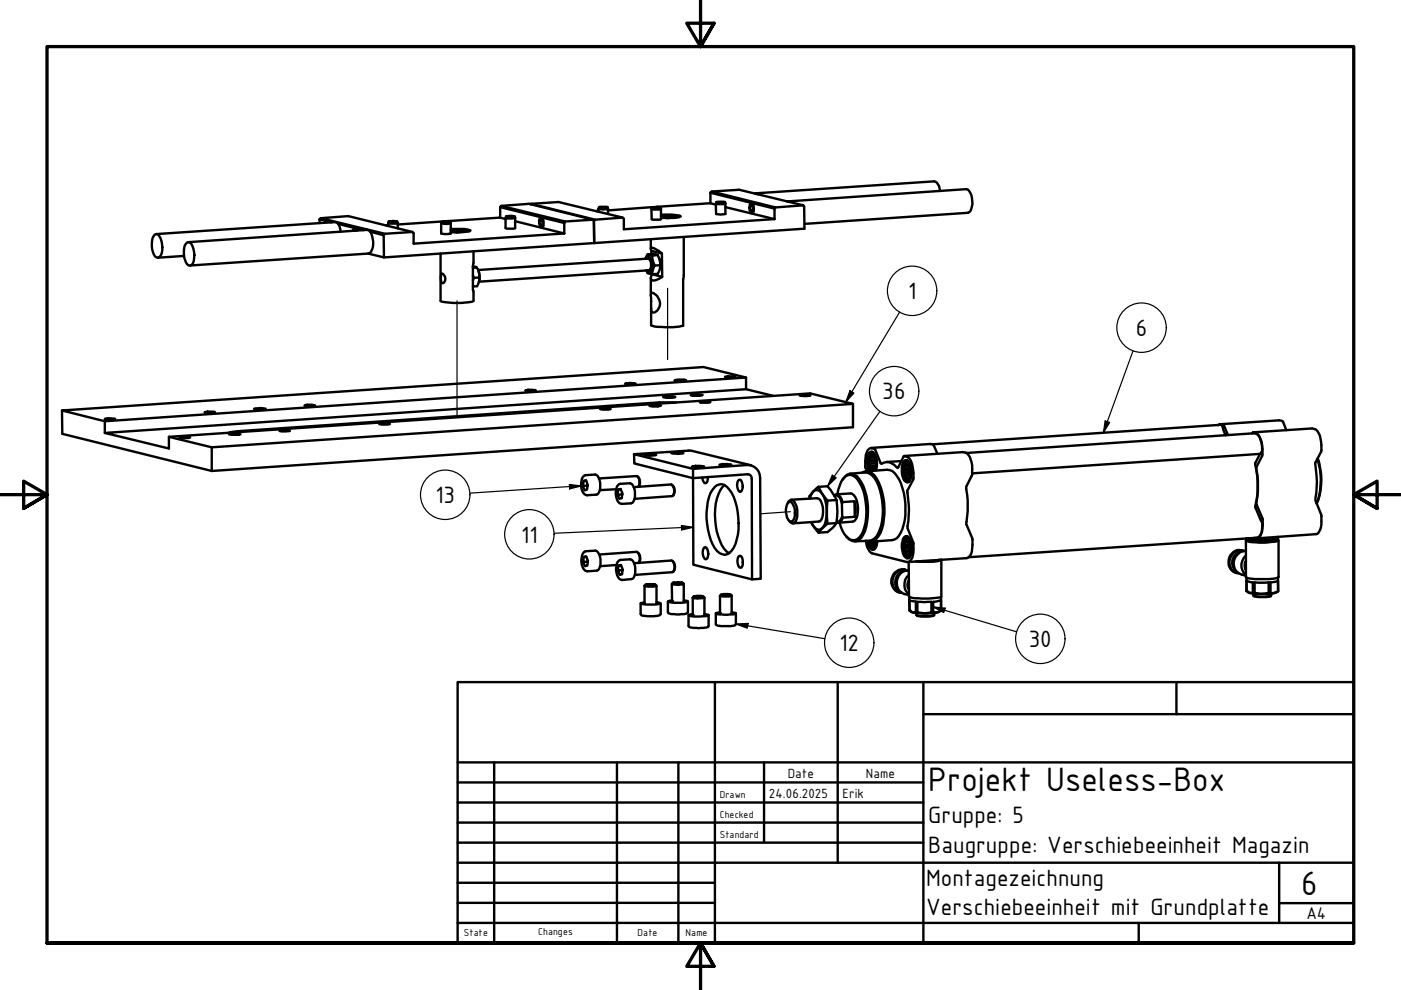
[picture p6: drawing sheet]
<svg xmlns="http://www.w3.org/2000/svg" width="297mm" height="210mm" viewBox="0 0 297 210" stroke-linecap="round" stroke-linejoin="round" font-family="sans-serif">
<!-- layer: Sichtbar (ISO) -->
<g fill="none" stroke="#000" stroke-width=".51">
<path d="M32.9 49.7a.91 .91 0 0 1 1.1 .8l.4 1.2a2.53 2.53 0 0 1-.9 2.9 1.18 1.18 0 0 1-1.1-1.1 4.6 4.6 0 0 1 .2-3.6zM39 54.3l-5.5 .3M39.4 51.7a.64 .64 0 0 1 1.2 0 4.4 4.4 0 0 1 0 4.5l-.3 .1a1.18 1.18 0 0 1-1.1-1.1 4.4 4.4 0 0 1 .2-3.5zM39.9 51.3l37.9-2.6a1.6 1.6 0 0 1 1.2 1.8 2.87 2.87 0 0 1-.8 3.3l-37.9 2.5M67.8 46.5l2.5 .7M67.8 46.5v.8M68 46.3l13.6 3.3-.3 .3M68 46.3l5.9-.5 13.5 3.4 .3 .2v2.3l31.9-2.2M68 46.3l-.2 .2M71.7 47.5l5.4 1.3M72.3 49.1a1.93 1.93 0 0 0-1.3-2l-37.9 2.5M74.8 48.9l.3-.5 .4 .2 .1 .3"/>
<path d="M75.6 48.7l-.4 .2M78.5 49.1l2.8 .8M81.3 49.9l.1 4.7-3.4-.8M82.3 47.3l.3 .1 1.7-.1M82.3 47.7l-.5 .1M82.3 47.3v.6M82.4 47l1-.2 .8 .2-1.3 .1zM82.4 47l-.1 .3M84.2 47l.1 .3M84.3 47.3v1.1M87.4 49.2l-5.8 .4M93.4 53.8v10a13.9 13.9 0 0 0 6.9 .1v-7.4"/>
<path d="M93.5 47.3v2.2l.7 .1 1.4-.1v-2.2M93.5 47.3l.7 .2 1.4-.2M93.6 58a1.08 1.08 0 0 1 .8 1 1.08 1.08 0 0 1-.6 1l-.2-.1-.1-.6zM93.7 47l.6-.1 1.1 .1-.6 .2zM93.7 47l-.2 .3M93.7 47l-9.4 .6M95.4 47l.2 .3M95.6 48.5a9.5 9.5 0 0 1 4.2 .4 10.6 10.6 0 0 1-4.2 .3M95.6 48.9a9.3 9.3 0 0 1 3.8 .2M96.8 49l-.7 .1 .9 .1h.7l-.2-.1v.1M97.5 49.1l-.7-.1v.2M100.3 58.4l.2 .5-.2 .5"/>
<path d="M100.3 56.5l.5 .1a3.1 3.1 0 0 1 .7 3.1l-.3 1h-.9M100.3 56.7h.8M100.4 53.2l-.1 3.3M101.4 57.2l36-2.4a1.63 1.63 0 0 1 .1 2.5l-36 2.4M101.5 57.5l.2 1-.1 1M101.7 58.8l-1.2 .1M106 43.9l.2-.2 13.6 3.3M106 43.9v2.2M106 43.9l13.6 3.4M106 46.1l1.2 .4M106 46.1l-11.3 .8M106.2 43.7l5.9-.5 13.6 3.4 .2 .2"/>
<path d="M107.2 46.2v2.2l.3 .1 1.7-.1v-2.2M107.2 46.2l.3 .1 1.7-.1M107.3 45.9l.8-.1 1 .1-.4 .1zM107.3 45.9l-.1 .3M109.2 45.9v.3M109.2 46.9l10.4 2.6M112.6 43.2l5.8-.4 13.6 3.3 .3 .3v2.2l31.9-2.1M112.6 43.2l13.6 3.4-.3 .2M112.6 43.2l-.1 .1M114.4 46.3l.2-.2a1.29 1.29 0 0 1 .2 2.1 1.76 1.76 0 0 1-.4-1.9zM114.5 46.7l.3-.2a.88 .88 0 0 1-.1 1.4l-.1-.2M114.6 46.7l.1-.1a.71 .71 0 0 1 .2 1.1h-.3"/>
<path d="M114.8 46.6a.6 .6 0 0 0-.4 .6 .6 .6 0 0 0 .5 .6M115.1 46.4l-.4 .1h.4M115.2 47.9h-.4h.3M119.6 47.3v2.2M119.8 47l-.2 .3M125.7 46.6l-5.9 .4M125.9 46.8l.1 4.7M126 51.5l-44.6 3.1M126.4 44.7h.5M126.9 44.3v.6M127 43.9h1.7l.1 .1h-1.6zM127 44l-.1 .3"/>
<path d="M128.8 43.9l.1 .3M128.9 44.2l-1 .2-1-.1M128.9 44.2v1.2M132 46.1l-5.8 .5M137.3 53.9l1 .3v.6l.5 1.5-.5 1.4v.4l-1-.2-.3-.6 .5 .5a1.76 1.76 0 0 0 .7-2.3 .97 .97 0 0 0-.9-1.1l-.5 .4zM137.3 53.9l1.1-.1 .9 .2a3.7 3.7 0 0 1 .1 4.1h-1.1M138 50.7v2M138 58.9v3.7M138.1 44.3l.1 2.2 .2 .1 1.7-.1v-2.2M138.1 44.3l.3 .1 1.7-.1M138.1 53.2l-.1-.6a1.11 1.11 0 0 1 1.2 .3l1.1 .9M138.1 53.2l2.2 .6"/>
<path d="M138.1 53.2v.7M138.2 44l1.1-.1 .8 .1-.3 .1zM138.2 44l-.1 .3M138.3 43.9l-9.4 .7M139.4 54.1l-1.1 .1M139.8 54.9l.2 1v1M140 56.2l-1.2 .1M140.1 44v.3M140.1 45.6a9.5 9.5 0 0 1 4.2 .3 9.5 9.5 0 0 1-4.2 .3M140.1 45.8a10.7 10.7 0 0 1 3.9 .3M140.3 53.8l.1 4.9-2.2-.6-.2 .9 .1 .3a1.58 1.58 0 0 0 1.7-.2l.6-.4M140.8 46l-.1 .1h1.5l-.6-.1v.2"/>
<path d="M141.6 46h-.8v.1M145 50.3l-.2 18.8a17.8 17.8 0 0 1-6.7 0l-.1-3.8M150.6 40.9l.3-.3 13.5 3.4M150.6 40.9v2.2M150.6 40.9l13.6 3.3M150.6 43.1l1.2 .3M150.6 43.1l-11.3 .8M150.9 40.6l5.8-.4 13.6 3.3 .2 .3 .1 4.7-44.6 3M151.8 43.2v2.2l1 .1 1-.1v-2.2M151.8 43.2l.3 .1 1.7-.1M151.9 42.8h1.5l.3 .1-1.6 .1zM151.9 42.8l-.1 .4"/>
<path d="M153.7 42.8l.1 .4M153.8 43.9l10.4 2.6M159 43.3l.2-.2a1.29 1.29 0 0 1 .2 2.1 1.67 1.67 0 0 1-.4-1.9zM159.1 43.7l.2-.2a.74 .74 0 0 1 .1 1.2h-.2M159.1 43.7l.3-.2a.88 .88 0 0 1-.1 1.3l-.2-.2M159.4 43.6a.6 .6 0 0 0-.5 .6 .6 .6 0 0 0 .5 .5M159.4 44.8h.4M159.4 44.8l.3 .1M159.6 43.3l-.3 .2h.4M160.1 41.1l.5 .1M164.2 44.2v2.3M164.4 44l-.2 .2"/>
<path d="M166.9 42.7l.5 .1M166.9 42.7l38-2.6a1.77 1.77 0 0 1 1.2 1.8 3.7 3.7 0 0 1-.6 3.1l-.3 .1-34.6 2.4M170.3 43.5l-5.9 .5M199.3 40.5a2.15 2.15 0 0 0-1.2-2l-38 2.5M138.2 62.1a2.24 2.24 0 0 1 1.7 1.9 2.24 2.24 0 0 1-1.3 2.3h-.2a1.31 1.31 0 0 1-.4-1.6v-2.2zM153.7 79.9l1.9-.1 .4 .1a3.8 3.8 0 0 1-2.3 0zM22.2 88.8l1-.1 1.2 .2a3.8 3.8 0 0 1-2.2-.1zM38 92.8a4.1 4.1 0 0 1 2.3-.1l-1.3 .2zM43.4 87.4l.6-.1 1.6 .1-.4 .1zM44.9 94.8v5.1M48.6 92l1.1-.1 1.3 .1-.3 .2h-1.7zM49.2 92.2h1.1"/>
<path d="M54.5 86.8h1.1l-1.8-.1a4.8 4.8 0 0 1 2.5-.1l-.7 .2M59.2 91.3l1.1-.1 1.2 .1a3.8 3.8 0 0 1-2.3 0zM64.6 86l.6-.2 1.6 .2a3.2 3.2 0 0 1-2.2 0zM80.4 89.9l.6-.1 1.7 .1-.5 .1zM111.4 82.8l.6-.2 1.6 .2a3.3 3.3 0 0 1-2.2 0zM127.2 86.7l.6-.1 1.7 .1-.5 .1zM132.5 81.4a3.5 3.5 0 0 1 2.3 0l-.9 .1zM134.4 96.3l.1 2 12.4 3.1 .1 18.3 12.4 3.1M136.5 96.4l.7-.1 1.9 .1a4.5 4.5 0 0 1-2.6 0zM137.7 86a4.8 4.8 0 0 1 2.4 0 4.8 4.8 0 0 1-2.4 0zM138.4 86.1h1M140.6 84.2a4.5 4.5 0 0 1 2.6 0l-.3 .1z"/>
<path d="M141.3 84.3h1.2M142.4 96l1.6-.1 .9 .1a4.5 4.5 0 0 1-2.6 0zM143 80.7a4.8 4.8 0 0 1 2.5-.1 4.8 4.8 0 0 1-2.5 .1zM143.3 85.3h-3.5l-89.2 6.1-2.1 .4M143.7 80.8h1.1M146.4 83.8a5 5 0 0 1 2.6-.1 5.1 5.1 0 0 1-2.6 .1zM146.7 99a5.3 5.3 0 0 1 2.6-.1 5.3 5.3 0 0 1-2.6 .1zM146.9 99.4l11.6-.8a2.67 2.67 0 0 1 2.7 2.8l.1 21.3-1.9 .1v-21.3a.87 .87 0 0 0-.9-.9l-11.6 .8zM147.1 83.9h1.2M148.4 85.3l.6-.2 1.6 .2-.4 .1h-1.6zM152.5 98.6a4.3 4.3 0 0 1 2.6 0l-.7 .1zM158.2 82.5v-2.5l-136 9.3v2.5"/>
<path d="M158.2 80l-9-2.2-136.1 9.2 9.1 2.3M159.3 98.7l-12.9-3.2-12 .8 12.5 3.1M163.9 83.9l-5.7-1.4-136 9.3 13.6 3.3v-2.5l136-9.2 9 2.2-135.9 9.2-9.1-2.2M169.6 83.8l1.5-.1 .7 .2-1.3 .1zM180.8 85.6v5l-135.9 9.3-31.7-7.9-.1-5M183.6 99.9l4.5-.3a2.16 2.16 0 0 1 2 1.3 13.6 13.6 0 0 1 .8 12.1 2.16 2.16 0 0 1-1.8 1.5l-4.4 .3M184.1 97.9l.2 .4M184.7 99.8a2.83 2.83 0 0 1-.1-3.5h.3a2.92 2.92 0 0 1 .6 3.2l-.2 .3M184.7 95l12.7-.9 .5 .2 .9 1.9M184.8 96.6l.1-.2 .4 .3 .2 .5M185.1 96.6l-.6-.1v.4M185.1 95.9l-.6 .3"/>
<path d="M185.2 99.6l-.2 .2M185.4 96.8l-.9 .1-.2 .2M185.4 99.5h-.6l.1 .3M185.4 99.8a3.7 3.7 0 0 0-.2-3.5l-.6-.1a3.1 3.1 0 0 0-.1 3.7M185.5 97l-1.2 .1v.4M185.5 99.4l-1 .1h.3M185.6 97.4l-1.3 .1-.2 .4 1.6-.1M185.7 98.9l-.3 .8-.2-.1h.2M185.7 99h-1.2v.5M185.7 98.7l-1.4 .1 .2 .2M185.7 98.2l-1.4 .1v.5M185.7 99.7a3.5 3.5 0 0 0-.9-4 1.09 1.09 0 0 0-.9 1.1l-.1 .6a4.6 4.6 0 0 0 .5 2.5"/>
<path d="M191.1 97.8l-3.1 .2M191.5 99.7l.2 .5M191.6 97.8l.3-.2a1.92 1.92 0 0 1 1.4 2.3 2.65 2.65 0 0 1-.8 2.4 1.15 1.15 0 0 1-1-1l-.3-1.3a3.2 3.2 0 0 1 .4-2.2zM191.7 98.3l.3-.2a.91 .91 0 0 1 .9 .9 2.59 2.59 0 0 1-.4 2.8h-.3a2.86 2.86 0 0 1-.6-3.1zM191.7 98.2l.5-.2a2.83 2.83 0 0 1 .3 3.8l-.3 .1a3.2 3.2 0 0 1-.5-3.7zM191.7 96.7l12.5-.8a2.25 2.25 0 0 1 1.8 2.1l.1 2.7-1.2 2.6a27.2 27.2 0 0 1 0 7.9l1.3 3.1v1.2a3.2 3.2 0 0 1-.9 2.7l-12.8 1M191.7 96.7a2.11 2.11 0 0 1 1.8 2.2l.2 1.4-.1 1.4-1.2 2.3a28.3 28.3 0 0 1 0 7.8l1.3 3.3v1.3a2.59 2.59 0 0 1-1.1 2.8l-7.7-1.9a3.3 3.3 0 0 1-1.3-2.6M191.7 96.7l-1.4 2.5a2.56 2.56 0 0 0-3.5-.9l-1.3-3-.1-.1a1.04 1.04 0 0 0-1.6 .7l-.3 1.9a2.54 2.54 0 0 0 .3 2.1M192.2 98.4l.1-.2 .3 .3 .3 .5M192.4 97.6l-.6 .5M192.5 98.3h-.6v.4M192.7 98.7h-.8l-.3 .2"/>
<path d="M192.8 98.8l-1.2 .1 .1 .4M193 99.3h-1.3l-.2 .4 1.5-.1M204.9 96l61.2-4.1a2.22 2.22 0 0 1 1.4 2l.1 1.8-.5 .5-1 2a21.2 21.2 0 0 1 0 9.3l1.5 3.3a4.2 4.2 0 0 1-.8 3.1l-61.4 4.2M258.3 90.1a.93 .93 0 0 1 1.2 .2l.8 1.9M258.6 90l12.7-.9 .7 .3 .7 1.8M259.8 92.3l-.7-2.2h-.4l-61 4.1M265.5 91.9l.2-.2a2.25 2.25 0 0 1 1.8 2.2l.2 2.6-1.3 2.7a23 23 0 0 1 0 7.6l1.3 3.3v1.3a2.87 2.87 0 0 1-1.1 2.7l-.6-.1M265.7 91.7l12.5-.9a2.1 2.1 0 0 1 1.8 2.2l.2 1.4-.1 1.4-1.2 2.3a28.6 28.6 0 0 1 0 7.9l1.2 3.1a5.1 5.1 0 0 1-.8 4.1l-12.8 .9M267.1 96.2l-61 4.2M279.3 97.3a14.5 14.5 0 0 1-.2 9.4M279.4 97.2a13.4 13.4 0 0 1-.3 9.6M123.7 101l.4-.3 2.1-.1a2.17 2.17 0 0 1 1.1 2.4 1.86 1.86 0 0 1-.8 1.9l-2 .1a1.78 1.78 0 0 1-1.2-2l.1-1.5z"/>
<path d="M123.8 117.1l.4-.2 2-.2a2.17 2.17 0 0 1 1.1 2.4 1.88 1.88 0 0 1-.8 1.9l-2 .1a1.9 1.9 0 0 1-1.2-2l.1-1.5zM123.8 118.1h.5M123.8 102h.5M124.6 103h-1l.4 1 .5-.2 .1-1-.3-1-.5 .2-.2 1M124.7 119.1l-1.1 .1 .4 .9 .5-.2 .2-1-.4-.9-.5 .1-.2 1.1M130.6 103.7l-3.4 .2M130.7 119.8l-3.4 .3M131.1 102.8l.4-.2 2-.1a2.17 2.17 0 0 1 1.1 2.3 1.88 1.88 0 0 1-.8 1.9l-2 .1a1.91 1.91 0 0 1-1.2-2.1l.1-1.4zM131.1 119l.5-.3 2-.1a2.02 2.02 0 0 1 1.1 2.3 1.72 1.72 0 0 1-.8 1.9l-2 .2a2.18 2.18 0 0 1-1.3-2.5l.2-1zM131.6 103.7l-.5 .1M131.7 119.9h-.6M132 104.8l-1.1 .1 .4 .9 .5-.2 .2-1-.4-.9-.5 .1-.2 1.1"/>
<path d="M134.4 103.3l7.9-.6a1.78 1.78 0 0 1 .4 2.4l-8.1 .7M134.4 119.4l8-.6a1.78 1.78 0 0 1 .3 2.5l-8.1 .6M135.3 117.2a1.65 1.65 0 0 1 .1 2.1 1.87 1.87 0 0 0-.4-2.3l-7.9 .6M135.3 101.1a1.86 1.86 0 0 1 .1 2.1l.1-.3a1.53 1.53 0 0 0-.6-2l-7.9 .5M142.6 102.9a1.72 1.72 0 0 1 .1 2.2M142.6 119a1.77 1.77 0 0 1 .2 2.1M149.4 116h.1a1.9 1.9 0 0 1 .3 2.5l-.3 .1a2.01 2.01 0 0 1-.1-2.6zM150.1 101.1a1.17 1.17 0 0 1-.5 1.4 1.12 1.12 0 0 1-.7-1.2M151.5 103.3a1.85 1.85 0 0 1 3.1 .5 13.4 13.4 0 0 1 1.9 9.5 6.5 6.5 0 0 1-1.8 3.9 2.13 2.13 0 0 1-3.2-1 14.6 14.6 0 0 1-.9-11.6zM153.6 102.8a9.1 9.1 0 0 0-2 7.5 11.3 11.3 0 0 0 2.5 6.6l.5 .4M156.5 102l.3-.3a1.9 1.9 0 0 1 .3 2.5l-.3 .1a2.17 2.17 0 0 1-.3-2.3zM156.7 117.9l.2-.1a1.9 1.9 0 0 1 .3 2.6h-.3a1.89 1.89 0 0 1-.2-2.5z"/>
<path d="M167 106.7a.78 .78 0 0 1 .6-.6 .78 .78 0 0 1 .8 .2 4.5 4.5 0 0 1 .3 4.2l-.3 .3a.8 .8 0 0 1-1.1-.5M167.1 106.6l.3-.2a1.2 1.2 0 0 1 1 1.1l.1 .6a2.9 2.9 0 0 1-.5 2.4l-.4 .1a2.46 2.46 0 0 1-1-2.6l.3-1.1zM167.8 106l5.4-.4a2.2 2.2 0 0 1 1.3 2.4 3.3 3.3 0 0 1-.6 2.5l-5.8 .5M171.7 105.7a1.88 1.88 0 0 1 1.6-1.8 3.6 3.6 0 0 1 1.9 3.2l.1 1.8a4.7 4.7 0 0 1-1.1 3.1 1.02 1.02 0 0 1-1.5-.1l-.7-1.2M172 110.7l1.5 2.2M173.5 103.2l-1.5 1.5-.4 .5v.5M173.5 103.2l2-.1 .6 .8 1.3 2.1M173.5 103.2l.8 1.5 1.2 1.4M175.5 106.1l-.2 1.3 .2 3.6M175.5 111l-2 1.9M176.8 105.1a.86 .86 0 0 1 1.4 .3l.4 1.1M176.9 105.1a1.11 1.11 0 0 1 1.4 1l.2 .6"/>
<path d="M177.3 104.8l3-.2a2.49 2.49 0 0 1 1.6 2.6v.7a3.5 3.5 0 0 1-.8 2.6l-3.4 .3M177.4 106l.1 2.4-.1 2.5M177.4 110.9l-.8 1-1.1 .9-2 .1M177.4 106l-1.9 .1M177.4 110.9l-1.9 .1M177.5 104.8a7 7 0 0 1 1.8-3.8 1.73 1.73 0 0 1 2.5 .6 12.8 12.8 0 0 1 .8 11.8 1.88 1.88 0 0 1-1.7 1.2 1.88 1.88 0 0 1-1.8-1.2l-.4-.7-.7-1.9M178.5 106.7l.1-.2 2.6-.2v3.3M178.5 106.7l.1 2.8M178.6 101.8a1.95 1.95 0 0 1 3.1-.8 12.4 12.4 0 0 1 1.9 10.7 4.4 4.4 0 0 1-1.9 3 2.18 2.18 0 0 1-2.3-1M178.6 109.5l.1 .3 2.5-.2M178.6 109.5a1.35 1.35 0 0 1-1.2 1.2M178.7 109.8a1.2 1.2 0 0 1-1.3 1"/>
<path d="M180.3 100.4l3.1-.2a3.4 3.4 0 0 1 2.8 2.8 13.6 13.6 0 0 1 0 10.1 2.47 2.47 0 0 1-1.9 1.6l-3.1 .1M181.2 106.3l.2 1.4-.2 1.9M182.8 100.2a1.91 1.91 0 0 1 2.6 .6 13.8 13.8 0 0 1 1.3 12.2 2.68 2.68 0 0 1-2.4 1.8l-.6-.1M183.9 114.7a2.11 2.11 0 0 0 1.1 1.9 1.56 1.56 0 0 0 1-1.8M184.1 114.8a1.32 1.32 0 0 0 .9 1.4 1.26 1.26 0 0 0 .8-1.4M184.3 114.8v.1M184.8 116.1l.6 .3M185.5 115.6l-.6 .1 .1 .2 .3-.2M185.5 115.5l-.9 .1 .3 .1M185.7 115l-.3 .8-.1-.1h.1M185.7 115.1l-1.1 .1v.4M185.7 114.8l-1.4 .1 .3 .3"/>
<path d="M185.7 114.8a.94 .94 0 0 1-.9 1.2l-.7-1.2M191.6 115.9l.2 .3M191.7 113.9l.3-.2a1.01 1.01 0 0 1 1.1 1l.2 .6a3.1 3.1 0 0 1-.7 3.1 1.45 1.45 0 0 1-1.3-1.7 3.6 3.6 0 0 1 .4-2.8zM191.8 114.5l.2-.3h.3a2.6 2.6 0 0 1 .2 3.6l-.2 .1a3 3 0 0 1-.5-3.4zM191.8 114.3l.5-.2a3.3 3.3 0 0 1 .5 3.7l-.5 .2a2.8 2.8 0 0 1-.7-3.3zM192.1 101.8l.6 .3M192.2 118l.6 .3M192.3 114.5v-.2l.4 .4 .3 .5M192.5 113.8l-.6 .4M192.5 114.5h-.5v.3M192.8 101.3l-.6 .1 .1 .2 .3-.2M192.8 114.8h-.8l-.4 .2"/>
<path d="M192.8 101.3h-.9l.3 .1M192.8 114.9l-1.2 .1 .2 .5M192.8 117.4h-.5v.4l.4-.2M192.9 117.4h-.9h.3M193 100.7l-.3 .8-.1-.1h.1M193 100.8l-1.1 .1v.4M193 100.5l-1.4 .1 .3 .3M193 100l-1.3 .2-.1 .4M193 115.4l-1.2 .1-.2 .4 1.5-.2M193 116.9l-1 .1v.4M193.1 116.9l-.4 .7h.1M193.1 116.6l-1.4 .1 .3 .3"/>
<path d="M193.1 116.2h-1.3l-.1 .5M194.1 119a18.5 18.5 0 0 0 5.4-.2l.1-.1v7.8a10.9 10.9 0 0 1-4.9 .3h-1.2l-.8-.3v-7.3M199.1 118.7a12.3 12.3 0 0 1-4.6 .3M199.2 118.7l-3.8 .3M263.5 116.7a2.49 2.49 0 0 0-3 1.8 2.49 2.49 0 0 0 1.8 3M263.7 116.8a2.51 2.51 0 0 0-2.4 1.9 2.51 2.51 0 0 0 1.2 2.8M263.8 116.8a2.48 2.48 0 0 0-3 1.6 2.48 2.48 0 0 0 1.3 3l.5 .2M264 119.2a1.53 1.53 0 0 0 .2 1.5M264 119.2h.2M264.2 114.6v7.8a14 14 0 0 0 6.1 .3l.8-.4v-7.7M264.2 116.8a2.64 2.64 0 0 0-2.6 2.6 2.64 2.64 0 0 0 2.6 2.7M264.2 117.8a2.68 2.68 0 0 0 0 4.1"/>
<path d="M264.2 114.5v.1a10.5 10.5 0 0 0 5.4 .3l1-.1 .5-.2-.1-.1M264.2 114.1v.4M270.6 114.6a13.2 13.2 0 0 1-6 .1M270.9 114h.1a12.9 12.9 0 0 1-6.4 .3l-.2-.2M270.9 113.8v.2a8.5 8.5 0 0 1-4.5 .4l-2-.3M271 114v.4a12.9 12.9 0 0 1-6.4 .3l-.4-.2M132 120.9h-1l.4 1 .5-.1 .1-1.1-.4-.9-.5 .1-.1 1M135.8 127.9v2.2a1.74 1.74 0 0 0 1.7 .6h.4a3.5 3.5 0 0 0 2.1-.4l.1-2.4M136.7 127.7l-.9 .2a8.6 8.6 0 0 0 4.2 0l-.8-.2M136.7 124.2v3.7M136.9 123.9l-.2 .3a4 4 0 0 0 2.4 0l-.2-.3M136.9 124l.3-.1h1.7a2.97 2.97 0 0 1-2 .1z"/>
<path d="M139.2 124.2v3.7M141.6 127.5l.1 2.5a6.9 6.9 0 0 0 4.1 0l.1-2.5M142.4 123.8l.1 3.7M142.7 123.5l-.2 .3a3.9 3.9 0 0 0 2.5 0M142.7 123.6a2.79 2.79 0 0 1 2 0zM144.7 123.5l.3 .3M145 127.3l.9 .2a8.9 8.9 0 0 1-4.3 0l.9-.1M145 123.8v3.7M146 130.5v2.2a1.64 1.64 0 0 0 1.8 .4h.7a1.59 1.59 0 0 0 1.7-.4v-2.2M146.9 126.7a4 4 0 0 0 2.5 0M146.9 130.2l-.9 .3a8 8 0 0 0 4.2-.1l-.8-.2M146.9 126.7v3.7"/>
<path d="M147.1 126.5l.7-.2 1.3 .2-.4 .1zM147.1 126.5l-.2 .2M149.1 126.5l.3 .2M149.4 126.7v3.7M152.7 129.8l-.9 .2a7.6 7.6 0 0 0 4.2 .1l-.9-.3M152.7 126.3v3.7M152.9 126.1l.6-.1h1.4a2.97 2.97 0 0 1-2 .1zM152.9 126.1l-.2 .2M154.9 126.1l.2 .2-.5 .2-1.9-.2M155.1 126.3l.1 3.7M156 130v2.3a1.59 1.59 0 0 1-1.7 .5h-.8a1.8 1.8 0 0 1-1.7-.5v-2.2M192 120.8a2.48 2.48 0 0 0-3 1.9 2.48 2.48 0 0 0 1.8 2.9"/>
<path d="M192.2 120.9a2.47 2.47 0 0 0-2.3 1.9 2.47 2.47 0 0 0 1.2 2.8M192.3 120.9a2.46 2.46 0 0 0-3 1.8 2.46 2.46 0 0 0 1.8 3M192.5 123.3a1.22 1.22 0 0 0 .2 1.5M192.5 123.3l.2 .1M192.5 123.3h.2M192.7 120.9a2.64 2.64 0 0 0-2.5 1.9 2.64 2.64 0 0 0 1 2.9l1.5 .4M192.7 121.9a2.68 2.68 0 0 0 0 4.1M192.8 126.6v2.8M192.8 129.4v-2.2l1.4 .3v2.3M192.8 129.4a1.16 1.16 0 0 0 1.4 .4M194.2 129.8h.3M194.3 130.4a5 5 0 0 0 3.5 .2l.3-.2"/>
<path d="M194.3 130.4l.1 .1a7.8 7.8 0 0 0 3.7-.1M194.3 130v.4M194.5 129.8v-2.2h3v2.2M194.5 129.8a5.9 5.9 0 0 0 3 0M197.9 129.8h-.4M198.1 130v.4M199.3 129.6a8.2 8.2 0 0 1-4.8 .4l-1.3-.3M199.5 127.2l-1.6 .4v2.2M199.5 126.6v2.8a1.72 1.72 0 0 1-1.6 .4M264.3 123.1l1.3 .4v2.1M264.3 122.5v2.8a1.22 1.22 0 0 0 1.3 .3M265.6 125.6l.4 .1"/>
<path d="M265.8 126.3a6.6 6.6 0 0 0 3.7 0M266 125.7v-2.2h3v2.2M266 125.7a5.9 5.9 0 0 0 3 0M269 125.7h.4M269.5 125.8v.5a7 7 0 0 1-3.8 0v-.4M270.8 125.5a10.9 10.9 0 0 1-5.7 .3l-.5-.2M271 125.4v-2.2l-1.6 .3v2.2M271 125.4l-.9 .3h-.7M271 122.5v2.9"/>
</g>
<g fill="#000">
<circle cx="139.2" cy="127.9" r=".25"/>
<circle cx="142.5" cy="127.5" r=".25"/>
<circle cx="145" cy="127.5" r=".25"/>
<circle cx="146.9" cy="130.4" r=".25"/>
<circle cx="149.4" cy="130.4" r=".25"/>
<circle cx="152.7" cy="130" r=".25"/>
<circle cx="192.8" cy="129.4" r=".25"/>
<circle cx="264.3" cy="125.3" r=".25"/>
</g>
<!-- layer: Border (ISO) -->
<path d="M148.5 -.1v10l-2.9-5h5.8l-2.9 5 2.9-5M0 104.9h10l-5-2.9v5.8l5-2.9-5 2.9M297 104.9h-10l5-2.9v5.8l-5-2.9 5 2.9M10 199.9v-190h277v190h-277h277M151.4 204.9l-2.9-5 2.9 5h-5.8l2.9-5v10" fill="none" stroke="#000" stroke-width=".7"/>
<!-- layer: Titel (ISO) -->
<g fill="none" stroke="#000" stroke-width=".51">
<path d="M97 144.6h190v55.3h-190zM151.6 144.6v55.3M177.6 144.6v38.3M195.8 151.4h91.2M195.8 144.6v55.3M249.4 144.6v6.8M97 165.9h98.8M97 170.2h98.8M97 174.4h98.8M97 178.7h98.8M97 161.6h190M104.8 161.6v38.3"/>
<path d="M130.8 161.6v38.3M143.8 161.6v38.3M162 161.6v17.1M97 195.7h190M97 182.9h190M97 187.2h54.6M97 191.4h54.6M241.4 195.7v4.2M271.2 191.5h15.8M271.2 182.9v12.8"/>
</g>
<!-- layer: Skizziergeometrie (ISO) -->
<path d="M96.9 63.8v24.4M141.5 61.1v15.1M167.6 108.5l-6.4 .4" fill="none" stroke="#000" stroke-width=".25"/>
<!-- layer: Symbol (ISO) -->
<g fill="none" stroke="#000" stroke-width=".25">
<path d="M190.8 66.1l-11.5 19.2M240.2 74.4l-6.3 17.4M180.2 82.8l.8 .5-1.7 2zM186.6 87.2l-11.1 15.9M234.3 89.3l1 .3-1.4 2.2zM120.7 102.7l2.6 .3-2.5 .7zM123.3 103l-23.7 1.6M144.5 111.4l2.5 .4-2.5 .6zM147 111.8l-29.5 1.3M176.5 100.7l.8 .6-1.8 1.8zM156 132.3l2.6-.1-.2 1zM156 132.3l18.9 3.1"/>
<path d="M197.9 128.7l2.5 .2-.3 1zM197.9 128.7l17.6 5.3"/>
<circle cx="193.4" cy="61.7" r="5.2"/>
<circle cx="242" cy="69.5" r="5.2"/>
<circle cx="189.6" cy="82.9" r="5.2"/>
<circle cx="94.4" cy="104.9" r="5.2"/>
<circle cx="112.2" cy="113.3" r="5.2"/>
<circle cx="180.1" cy="136.3" r="5.2"/>
<circle cx="220.6" cy="135.4" r="5.2"/>
</g>
<path d="M180.2 82.8l.8 .5-1.7 2zM234.3 89.3l1 .3-1.4 2.2zM120.7 102.7l2.6 .3-2.5 .7zM144.5 111.4l2.5 .4-2.5 .6zM176.5 100.7l.8 .6-1.8 1.8zM156 132.3l2.6-.1-.2 1zM197.9 128.7l2.5 .2-.3 1z" fill="#000"/>
<g font-size="7.7">
<text x="196.8" y="167.6">Projekt Useless-Box</text>
<text x="275.8" y="189.7">6</text>
</g>
<g font-size="5.4">
<text x="192.5" y="63.4">1</text>
<text x="240.8" y="71.2">6</text>
<text x="187.1" y="84.7">36</text>
<text x="92.3" y="106.7">13</text>
<text x="110.5" y="115">11</text>
<text x="218.1" y="137.2">30</text>
<text x="178" y="138">12</text>
<text x="196.8" y="174.5">Gruppe: 5</text>
<text x="196.8" y="180.8">Baugruppe: Verschiebeeinheit Magazin</text>
<text x="196.3" y="187.9">Montagezeichnung</text>
<text x="196.3" y="194.1">Verschiebeeinheit mit Grundplatte</text>
</g>
<text font-size="3.9" x="277" y="194.9">A4</text>
<g font-size="3">
<text x="167" y="164.9">Date</text>
<text x="183.6" y="164.9">Name</text>
<text x="163" y="169.1">24.06.2025</text>
<text x="178.6" y="169.1">Erik</text>
</g>
<g font-size="2.3">
<text x="152.6" y="169.1">Drawn</text>
<text x="152.6" y="173.4">Checked</text>
<text x="152.6" y="177.6">Standard</text>
<text x="98.4" y="198.5">State</text>
<text x="114.1" y="198.3">Changes</text>
<text x="135.2" y="198.5">Date</text>
<text x="145.4" y="198.5">Name</text>
</g>
</svg>
